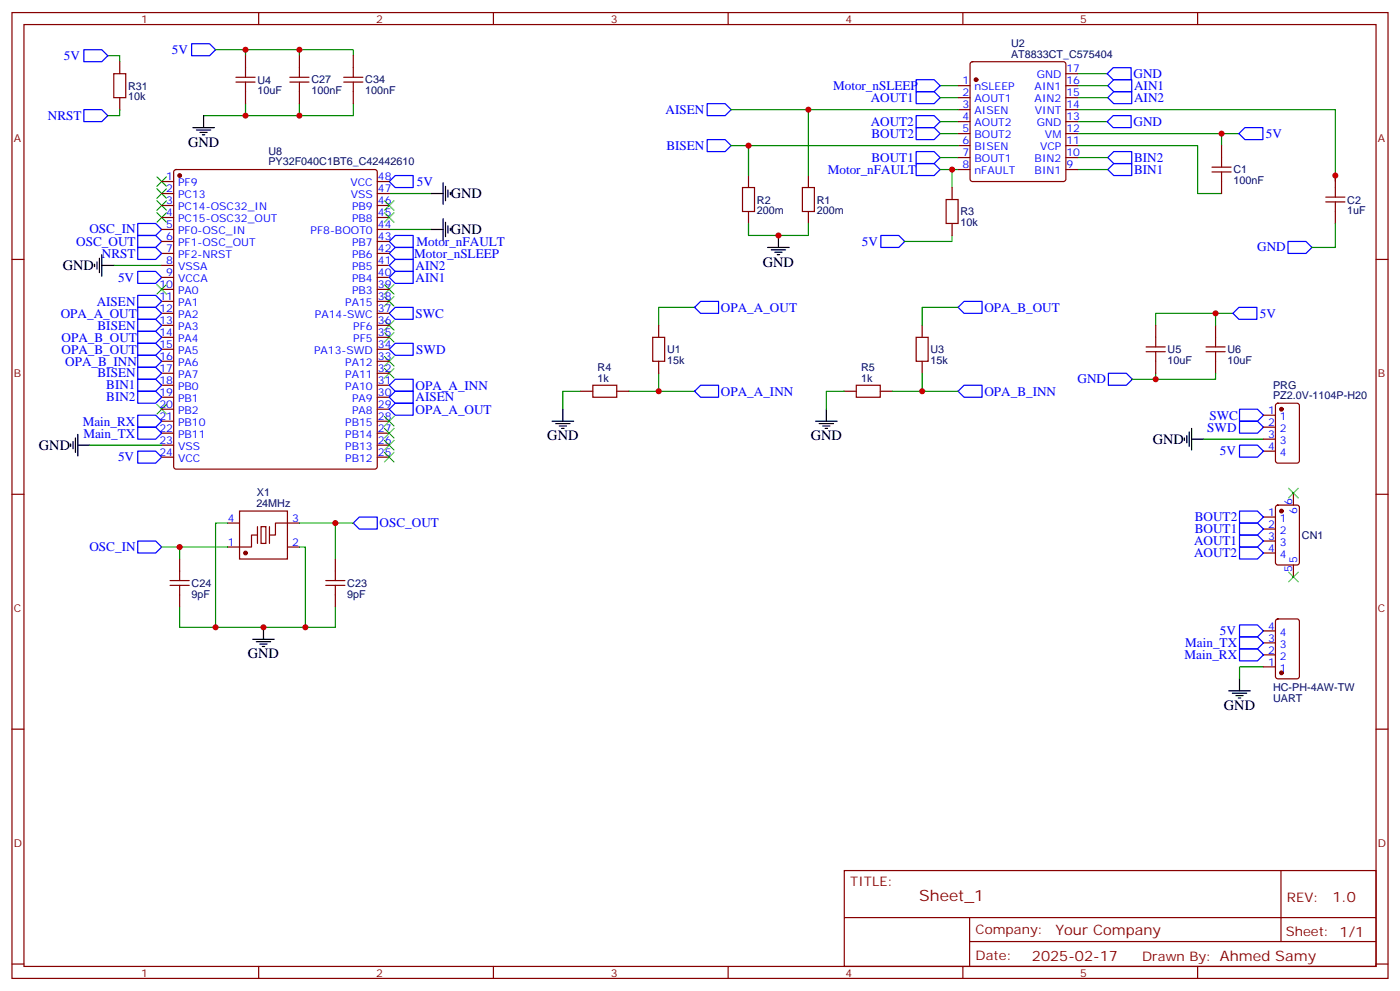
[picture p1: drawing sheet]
<svg xmlns="http://www.w3.org/2000/svg" width="412mm" height="292mm" viewBox="0 0 412 292" stroke-linecap="round" stroke-linejoin="round" font-family="sans-serif">
<g fill="none" stroke="#870000" stroke-width=".35">
<path d="M3.5 3.7h405.4v284.3h-405.4zM7.1 7.2h398.2v277.3h-398.2zM35.3 18.2v3.5M72.3 16.4v6.4M76.2 3.7v3.5M88.2 16.4v6.4M104.1 16.4v6.4M145.3 3.7v3.5M214.5 3.7v3.5M283.6 3.7v3.5M286 18.4l.5-.2h26.8l.5 .2 .2 .5v33.8l-.3 .5-.4 .2h-26.8l-.5-.2-.2-.5v-33.8zM352.8 3.7v3.5"/>
<path d="M33.5 21.7h3.5v7.1h-3.5zM35.3 28.8v3.5M69.5 22.8h5.6M69.5 24.2h5.6M72.3 24.2v6.3M85.4 22.8h5.6M85.4 24.2h5.6M88.2 24.2v6.3M101.2 22.8h5.7M101.2 24.2h5.7M104.1 24.2v6.3M282.2 25.2h3.6"/>
<path d="M282.2 28.8h3.6M282.2 32.3h3.6M282.2 35.8h3.6M282.2 39.3h3.6M314 25.2h3.5M314 28.8h3.5M314 32.3h3.5M314 35.8h3.5M314 39.3h3.5M314 21.7h3.5M47.6 53.4h3.6M47.6 57h3.6"/>
<path d="M51.4 50.1l.5-.2h58.5l.5 .2 .2 .5v86.8l-.2 .5-.5 .2h-58.5l-.5-.2-.2-.5v-86.8zM111.1 53.4h3.6M111.1 57h3.6M218.7 55.2h3.5v7.1h-3.5zM220.5 51.7v3.5M236.4 55.2h3.5v7.1h-3.5zM238.1 51.7v3.5M278.7 58.7h3.5v7.1h-3.5zM280.5 55.2v3.5M282.2 42.9h3.6M282.2 46.4h3.6M282.2 49.9h3.6"/>
<path d="M314 42.9h3.5M314 46.4h3.5M314 49.9h3.5M357 49.2h5.7M357 50.6h5.7M359.8 42.9v6.3M359.8 50.6v6.4M390.5 58h5.7M390.5 59.4h5.7M393.3 51.7v6.3M393.3 59.4v6.4M3.5 76.4h3.6"/>
<path d="M47.6 60.5h3.6M47.6 64h3.6M47.6 67.6h3.6M47.6 71.1h3.6M47.6 74.6h3.6M47.6 78.1h3.6M111.1 60.5h3.6M111.1 64h3.6M111.1 67.6h3.6M111.1 71.1h3.6M111.1 74.6h3.6M111.1 78.1h3.6"/>
<path d="M220.5 62.3v3.5M238.1 62.3v3.5M280.5 65.8v3.5M405.3 76.4h3.6M47.6 81.7h3.6M47.6 85.2h3.6M47.6 88.7h3.6M47.6 92.3h3.6M47.6 95.8h3.6M47.6 99.3h3.6M111.1 81.7h3.6M111.1 85.2h3.6"/>
<path d="M111.1 88.7h3.6M111.1 92.3h3.6M111.1 95.8h3.6M111.1 99.3h3.6M192.3 99.3h3.5v7.1h-3.5zM194 95.8v3.5M269.9 99.3h3.5v7.1h-3.5zM271.6 95.8v3.5M340.4 95.8v6.3M358.1 95.8v6.3M47.6 102.8h3.6M47.6 106.4h3.6"/>
<path d="M47.6 109.9h3.6M47.6 113.4h3.6M47.6 116.9h3.6M111.1 102.8h3.6M111.1 106.4h3.6M111.1 109.9h3.6M111.1 113.4h3.6M111.1 116.9h3.6M171.1 115.2h3.5M174.6 113.4h7.1v3.5h-7.1zM181.7 115.2h3.5M194 106.4v3.5"/>
<path d="M248.7 115.2h3.5M252.2 113.4h7.1v3.5h-7.1zM259.3 115.2h3.5M271.6 106.4v3.5M337.6 102.1h5.7M337.6 103.5h5.7M340.4 103.5v6.4M355.2 102.1h5.7M355.2 103.5h5.7M358.1 103.5v6.4M375.9 118.9l.5-.2h5.7l.6 .4 .1 16.5-.5 .7h-5.9l-.6-.4-.1-16.5zM47.6 120.5h3.6"/>
<path d="M47.6 124h3.6M47.6 127.5h3.6M47.6 131.1h3.6M47.6 134.6h3.6M111.1 120.5h3.6M111.1 124h3.6M111.1 127.5h3.6M111.1 131.1h3.6M111.1 134.6h3.6M372.2 122.2h3.5M372.2 125.8h3.5M372.2 129.3h3.5"/>
<path d="M372.2 132.8h3.5M3.5 145.5h3.6M67 154h3.6M70.6 150.5h14.1v14.1h-14.1zM75.8 157.5h-1.7v3.5h-7.1M75.8 155v5M76.9 155h1.4v5h-1.4zM79.4 155v5M88.2 154h-7.1v3.5h-1.7M372.2 152.2h3.5M372.2 155.8h3.5M372.2 159.3h3.5"/>
<path d="M375.9 148.9l.5-.2h5.7l.6 .4 .1 16.5-.5 .7h-5.9l-.6-.4-.1-16.5zM381 145.2v3.5M405.3 145.5h3.6M50.1 170.9h5.6M50.1 172.3h5.6M52.9 164.6v6.3M52.9 172.3v6.4M84.7 161h3.5M96 170.9h5.6M96 172.3h5.6M98.8 164.6v6.3M98.8 172.3v6.4"/>
<path d="M372.2 162.8h3.5M381 166.3v3.6M372.2 196.3h3.5M372.2 192.8h3.5M372.2 189.3h3.5M372.2 185.7h3.5M375.9 182.4l.5-.2h5.7l.6 .4 .1 16.5-.5 .7h-5.9l-.6-.4-.1-16.5zM3.5 214.7h3.6M405.3 214.7h3.6M248.7 256.3h156.6v28.2h-156.6zM377.3 256.3v20.9M248.7 270.1h156.5"/>
<path d="M285.6 277.2h119.6M285.6 270.1v14.2M3.5 283.8h3.6M76.2 284.5v3.5M145.3 284.5v3.5M214.5 284.5v3.5M283.6 284.5v3.5M352.8 284.5v3.5M405.3 283.8h3.6"/>
</g>
<g fill="none" stroke="#00f" stroke-width=".35">
<path d="M24.7 14.6h5.3l1.7 1.8-1.7 1.8h-5.3zM56.4 12.9h5.3l1.8 1.7-1.8 1.8h-5.3zM24.7 32.3h5.3l1.7 1.7-1.7 1.8h-5.3zM208.3 30.5h5.3l1.8 1.8-1.8 1.7h-5.3zM269.9 23.5h5.3l1.7 1.7-1.7 1.8h-5.3zM269.9 27h5.3l1.7 1.8-1.7 1.7h-5.3zM269.9 34h5.3l1.7 1.8-1.7 1.8h-5.3zM269.9 37.6h5.3l1.7 1.7-1.7 1.8h-5.3zM326.1 21.7l1.8-1.8h5.3v3.6h-5.3zM326.1 35.8l1.8-1.8h5.3v3.6h-5.3zM326.3 25.2l1.8-1.7h5.3v3.5h-5.3zM326.3 28.8l1.8-1.8h5.3v3.5h-5.3z"/>
<path d="M366.7 37.6h5.3v3.5h-5.3l-1.8-1.8zM116.4 51.7h5.3v3.5h-5.3l-1.7-1.8zM208.3 41.1h5.3l1.8 1.8-1.8 1.7h-5.3zM269.9 48.2h5.3l1.7 1.7-1.7 1.8h-5.3zM269.9 44.6h5.3l1.7 1.8-1.7 1.8h-5.3zM326.3 46.4l1.8-1.8h5.3v3.6h-5.3zM328.1 48.2h5.3v3.5h-5.3l-1.8-1.8zM40.6 69.3h5.3l1.7 1.8-1.7 1.7h-5.3zM40.6 65.8h5.3l1.7 1.8-1.7 1.7h-5.3zM40.6 79.9h5.3l1.7 1.8-1.7 1.7h-5.3zM40.6 72.8h5.3l1.7 1.8-1.7 1.8h-5.3zM116.4 69.3h5.3v3.5h-5.3l-1.7-1.7z"/>
<path d="M116.4 72.8h5.3v3.6h-5.3l-1.7-1.8zM116.4 79.9h5.3v3.5h-5.3l-1.7-1.7zM116.4 76.4h5.3v3.5h-5.3l-1.7-1.8zM259.5 69.3h5.3l1.7 1.8-1.7 1.7h-5.3zM379.4 71.1h5.3l1.8 1.7-1.8 1.8h-5.3zM40.6 87h5.3l1.7 1.7-1.7 1.8h-5.3zM40.6 90.5h5.3l1.7 1.8-1.7 1.7h-5.3zM40.6 94h5.3l1.7 1.8-1.7 1.7h-5.3zM40.6 97.5h5.3l1.7 1.8-1.7 1.8h-5.3zM116.4 90.5h5.3v3.5h-5.3l-1.7-1.7zM206.4 88.7h5.3v3.6h-5.3l-1.8-1.8zM282.2 90.5l1.8-1.8h5.3v3.6h-5.3z"/>
<path d="M364.9 90.5h5.3v3.5h-5.3l-1.7-1.7zM40.6 108.1h5.3l1.7 1.8-1.7 1.8h-5.3zM40.6 111.7h5.3l1.7 1.7-1.7 1.8h-5.3zM40.6 115.2h5.3l1.7 1.7-1.7 1.8h-5.3zM40.6 101.1h5.3l1.7 1.7-1.7 1.8h-5.3zM40.6 104.6h5.3l1.7 1.8-1.7 1.7h-5.3zM114.7 102.8l1.7-1.7h5.3v3.5h-5.3zM116.4 115.2h5.3v3.5h-5.3l-1.7-1.8zM116.4 118.7h5.3v3.5h-5.3l-1.7-1.7zM116.4 111.7h5.3v3.5h-5.3l-1.7-1.8zM206.4 113.4h5.3v3.5h-5.3l-1.8-1.7zM282.2 115.2l1.8-1.8h5.3v3.5h-5.3z"/>
<path d="M326.5 109.9h5.3l1.8 1.8-1.8 1.7h-5.3zM40.6 132.8h5.3l1.7 1.8-1.7 1.7h-5.3zM40.6 125.8h5.3l1.7 1.7-1.7 1.8h-5.3zM40.6 122.2h5.3l1.7 1.8-1.7 1.8h-5.3zM365.1 120.5h5.3l1.8 1.7-1.8 1.8h-5.3zM365.1 124h5.3l1.8 1.8-1.8 1.7h-5.3zM365.1 131.1h5.3l1.8 1.7-1.8 1.8h-5.3zM40.6 159.3h5.3l1.7 1.7-1.7 1.8h-5.3zM105.8 152.2h5.3v3.6h-5.3l-1.7-1.8zM365.1 150.5h5.3l1.8 1.7-1.8 1.8h-5.3zM365.1 157.5h5.3l1.8 1.8-1.8 1.7h-5.3zM365.1 154h5.3l1.8 1.8-1.8 1.7h-5.3z"/>
<path d="M365.1 161h5.3l1.8 1.8-1.8 1.8h-5.3zM365.1 184h5.3l1.8 1.7-1.8 1.8h-5.3zM365.1 187.5h5.3l1.8 1.8-1.8 1.7h-5.3zM365.1 191h5.3l1.8 1.8-1.8 1.8h-5.3z"/>
</g>
<g fill="none" stroke="#000" stroke-width=".35">
<path d="M56.8 37.6h6.3M57.9 38.3h4.2M58.9 39h2.1M59.6 39.7h.7M60 34v3.6M127 57h3.5M130.5 53.8v6.3M131.2 54.9v4.2M131.9 55.9v2.1M132.6 56.6v.7M27.9 77.8v.7M28.6 77.1v2.1"/>
<path d="M29.3 76v4.3M30 78.1h3.5M30 75v6.3M127 67.6h3.5M130.5 64.4v6.3M131.2 65.4v4.3M131.9 66.5v2.1M132.6 67.2v.7M226.1 72.8h6.4M227.2 73.6h4.2M228.2 74.3h2.2M229 75h.7"/>
<path d="M229.3 69.3v3.5M20.8 130.7v.7M21.5 130v2.1M22.2 128.9v4.3M22.9 131.1h3.6M22.9 127.9v6.3M162.6 124h6.4M163.7 124.7h4.2M164.7 125.4h2.2M165.5 126.1h.7M165.8 120.5v3.5M240.2 124h6.4"/>
<path d="M241.3 124.7h4.2M242.4 125.4h2.1M243.1 126.1h.7M243.4 120.5v3.5M348.9 128.9v.7M349.6 128.2v2.2M350.3 127.2v4.2M351 129.3h3.5M351 126.1v6.4M74.4 188.2h6.4M75.5 188.9h4.2M76.6 189.6h2.1"/>
<path d="M77.3 190.3h.7M77.6 184.7v3.5M365.1 199.8v3.6M361.9 203.4h6.4M363 204.1h4.2M364.1 204.8h2.1M364.8 205.5h.7"/>
</g>
<g fill="none" stroke="#008700" stroke-width=".35">
<path d="M31.7 16.4h3.6v1.8M63.5 14.6h40.6v1.8M72.3 14.6v1.8M88.2 14.6v1.8M35.3 32.3v1.7h-3.6M72.3 30.5v3.5M88.2 30.5v3.5M104.1 30.5v3.5h-44.1M215.2 32.3h67M238.1 32.3v19.4M276.9 35.8h5.3M276.9 39.3h5.3"/>
<path d="M276.9 25.2h5.3M276.9 28.8h5.3M317.5 32.3h75.8v21.1M317.5 35.8h8.8M317.5 21.7h8.8M317.5 39.3h47.6M317.5 25.2h8.8M317.5 28.8h8.8M359.8 39.3v3.6M114.7 57h12.3M215.2 42.9h67M220.5 42.9v8.8"/>
<path d="M276.9 49.9h5.3M276.9 46.4h5.3M280.5 49.9v5.3M317.5 42.9h35.3v14.1h7M317.5 49.9h8.8M317.5 46.4h8.8M33.5 78.1h14.1M114.7 67.6h12.3M220.5 65.8v3.5h17.6v-3.5M280.5 69.3v1.8h-14.2M393.3 65.8v7h-7M204.6 90.5h-10.6v5.3"/>
<path d="M282.2 90.5h-10.6v5.3M358.1 92.3v3.5M363.4 92.3h-23v3.5M171.1 115.2h-5.3v5.3M185.2 115.2h8.8M194 109.9v5.3h10.6M248.7 115.2h-5.3v5.3M262.8 115.2h8.8M271.6 109.9v5.3h10.6M340.4 109.9v1.8h-7M358.1 109.9v1.8h-17.7M26.5 131.1h21.1"/>
<path d="M354.5 129.3h17.7M67 154h-3.5v30.7M88.2 154h15.9M98.8 154v10.6M47.6 161h19.4M52.9 178.7v6h45.9v-6M52.9 161v3.6M88.2 161h1.8v23.7M372.2 196.3h-7.1v3.5"/>
</g>
<g fill="#870000" stroke="#870000" stroke-width=".35">
<circle cx="377.5" cy="198.1" r=".53"/>
<circle cx="377.5" cy="120.5" r=".53"/>
<circle cx="287.5" cy="23.5" r=".53"/>
<circle cx="377.5" cy="150.5" r=".53"/>
<circle cx="72.3" cy="162.8" r=".53"/>
<circle cx="52.9" cy="51.7" r=".53"/>
</g>
<g fill="none" stroke="#3c3" stroke-width=".35">
<path d="M46.2 55.6l2.8 2.8M46.2 59.1l2.8 2.8M46.2 52l2.8 2.9M49 55.6l-2.8 2.8M49 59.1l-2.8 2.8M49 52l-2.8 2.9M113.2 59.1l2.9 2.8M116.1 59.1l-2.9 2.8M46.2 62.6l2.8 2.8M49 62.6l-2.8 2.8M113.2 62.6l2.9 2.8M116.1 62.6l-2.9 2.8"/>
<path d="M46.2 83.8l2.8 2.8M49 83.8l-2.8 2.8M113.2 94.4l2.9 2.8M113.2 83.8l2.9 2.8M113.2 87.3l2.9 2.8M113.2 97.9l2.9 2.8M116.1 94.4l-2.9 2.8M116.1 83.8l-2.9 2.8M116.1 87.3l-2.9 2.8M116.1 97.9l-2.9 2.8M46.2 119.1l2.8 2.8M49 119.1l-2.8 2.8"/>
<path d="M113.2 105l2.9 2.8M113.2 108.5l2.9 2.8M116.1 105l-2.9 2.8M116.1 108.5l-2.9 2.8M113.2 122.6l2.9 2.8M113.2 126.1l2.9 2.8M113.2 129.6l2.9 2.9M113.2 133.2l2.9 2.8M116.1 122.6l-2.9 2.8M116.1 126.1l-2.9 2.8M116.1 129.6l-2.9 2.9M116.1 133.2l-2.9 2.8"/>
<path d="M379.6 143.8l2.8 2.8M382.4 143.8l-2.8 2.8M379.6 168.5l2.8 2.8M382.4 168.5l-2.8 2.8"/>
</g>
<g fill="#c00">
<circle cx="280.5" cy="49.9" r=".88"/>
<circle cx="359.8" cy="39.3" r=".88"/>
<circle cx="98.8" cy="154" r=".88"/>
<circle cx="52.9" cy="161" r=".88"/>
<circle cx="77.6" cy="184.7" r=".88"/>
<circle cx="90" cy="184.7" r=".88"/>
<circle cx="63.5" cy="184.7" r=".88"/>
<circle cx="88.2" cy="34" r=".88"/>
<circle cx="72.3" cy="34" r=".88"/>
<circle cx="88.2" cy="14.6" r=".88"/>
<circle cx="72.3" cy="14.6" r=".88"/>
<circle cx="238.1" cy="32.3" r=".88"/>
<circle cx="220.5" cy="42.9" r=".88"/>
<circle cx="229.3" cy="69.3" r=".88"/>
<circle cx="271.6" cy="115.2" r=".88"/>
<circle cx="194" cy="115.2" r=".88"/>
<circle cx="393.3" cy="51.7" r=".88"/>
<circle cx="358.1" cy="92.3" r=".88"/>
<circle cx="340.4" cy="111.7" r=".88"/>
</g>
<text font-size="4.6" fill="#800" x="270.8" y="265.3">Sheet_1</text>
<g font-size="4.2">
<text x="55.4" y="43.2">GND</text>
<text x="132.8" y="58.4">GND</text>
<text x="132.8" y="69">GND</text>
<text x="18.5" y="79.6">GND</text>
<text x="224.7" y="78.5">GND</text>
<text x="161.2" y="129.6">GND</text>
<text x="238.8" y="129.6">GND</text>
<text x="339.5" y="130.7">GND</text>
<text x="11.5" y="132.5">GND</text>
<text x="73" y="193.9">GND</text>
<text x="360.5" y="209">GND</text>
</g>
<g font-size="4.2" fill="#800">
<text x="392.5" y="265.6">1.0</text>
<text x="310.9" y="275.1">Your Company</text>
<text x="304" y="282.9">2025-02-17</text>
</g>
<g font-size="3.9" fill="#00f">
<text x="18.8" y="17.5">5V</text>
<text x="50.6" y="15.9">5V</text>
<text x="333.9" y="22.9">GND</text>
<text x="245.4" y="26.5">Motor_nSLEEP</text>
<text x="334.1" y="26.5">AIN1</text>
<text x="14.1" y="35.3">NRST</text>
<text x="196.1" y="33.5">AISEN</text>
<text x="256.5" y="30">AOUT1</text>
<text x="334.1" y="30">AIN2</text>
<text x="256.5" y="37.1">AOUT2</text>
<text x="256.7" y="40.6">BOUT2</text>
<text x="333.9" y="37">GND</text>
<text x="372.9" y="40.6">5V</text>
<text x="196.3" y="44.1">BISEN</text>
<text x="256.7" y="47.6">BOUT1</text>
<text x="334.1" y="47.6">BIN2</text>
<text x="243.8" y="51.2">Motor_nFAULT</text>
<text x="334.1" y="51.2">BIN1</text>
<text x="122.8" y="54.7">5V</text>
<text x="26.4" y="68.7">OSC_IN</text>
<text x="22.5" y="72.4">OSC_OUT</text>
<text x="30" y="75.9">NRST</text>
<text x="122" y="75.9">Motor_nSLEEP</text>
<text x="122.7" y="72.3">Motor_nFAULT</text>
<text x="253.9" y="72.3">5V</text>
<text x="370.3" y="74">GND</text>
<text x="34.8" y="82.9">5V</text>
<text x="122.4" y="82.9">AIN1</text>
<text x="122.4" y="79.4">AIN2</text>
<text x="28.5" y="90">AISEN</text>
<text x="17.9" y="93.5">OPA_A_OUT</text>
<text x="122.4" y="93.5">SWC</text>
<text x="212.4" y="91.8">OPA_A_OUT</text>
<text x="290" y="91.8">OPA_B_OUT</text>
<text x="371.1" y="93.5">5V</text>
<text x="18.1" y="100.6">OPA_B_OUT</text>
<text x="28.7" y="97">BISEN</text>
<text x="18.1" y="104.1">OPA_B_OUT</text>
<text x="19.2" y="107.6">OPA_B_INN</text>
<text x="122.6" y="104.1">SWD</text>
<text x="28.7" y="111.1">BISEN</text>
<text x="317.4" y="112.8">GND</text>
<text x="31.3" y="114.7">BIN1</text>
<text x="31.3" y="118.2">BIN2</text>
<text x="122.4" y="118.2">AISEN</text>
<text x="122.4" y="114.7">OPA_A_INN</text>
<text x="212.4" y="116.5">OPA_A_INN</text>
<text x="290" y="116.4">OPA_B_INN</text>
<text x="24.4" y="125.3">Main_RX</text>
<text x="122.4" y="121.7">OPA_A_OUT</text>
<text x="356.3" y="123.5">SWC</text>
<text x="24.6" y="128.8">Main_TX</text>
<text x="355.6" y="127">SWD</text>
<text x="34.8" y="135.8">5V</text>
<text x="359.3" y="134.1">5V</text>
<text x="111.8" y="155.3">OSC_OUT</text>
<text x="352" y="153.5">BOUT2</text>
<text x="351.7" y="160.5">AOUT1</text>
<text x="352" y="157">BOUT1</text>
<text x="26.4" y="162.2">OSC_IN</text>
<text x="351.7" y="164.1">AOUT2</text>
<text x="349.1" y="190.5">Main_TX</text>
<text x="359.3" y="187">5V</text>
<text x="348.9" y="194.1">Main_RX</text>
</g>
<g font-size="3.9" fill="#800">
<text x="250.5" y="260.9">TITLE:</text>
<text x="379.1" y="265.6">REV:</text>
<text x="287.4" y="275.1">Company:</text>
<text x="378.7" y="275.7">Sheet: 1/1</text>
<text x="287.4" y="282.8">Date:</text>
<text x="336.4" y="282.8">Drawn By: Ahmed Samy</text>
</g>
<g font-size="3.2" fill="#800">
<text x="41.6" y="6.7">1</text>
<text x="110.8" y="6.7">2</text>
<text x="179.9" y="6.7">3</text>
<text x="249.1" y="6.7">4</text>
<text x="318.2" y="6.7">5</text>
<text x="4.1" y="41.8">A</text>
<text x="405.9" y="41.8">A</text>
<text x="4.1" y="110.9">B</text>
<text x="405.9" y="110.9">B</text>
<text x="4.1" y="180.1">C</text>
<text x="405.9" y="180.1">C</text>
<text x="4.1" y="249.2">D</text>
<text x="405.9" y="249.2">D</text>
<text x="41.6" y="287.5">1</text>
<text x="110.8" y="287.5">2</text>
<text x="179.9" y="287.5">3</text>
<text x="249.1" y="287.5">4</text>
<text x="318.2" y="287.5">5</text>
</g>
<g font-size="3.2" fill="#000080">
<text x="297.8" y="16.9">AT8833CT_C575404</text>
<text x="297.8" y="13.7">U2</text>
<text x="37.7" y="29.5">10k</text>
<text x="37.7" y="26.4">R31</text>
<text x="75.8" y="27.8">10uF</text>
<text x="75.8" y="24.6">U4</text>
<text x="91.7" y="27.8">100nF</text>
<text x="91.7" y="24.6">C27</text>
<text x="107.6" y="27.8">100nF</text>
<text x="107.6" y="24.6">C34</text>
<text x="79" y="45.5">U8</text>
<text x="79" y="48.7">PY32F040C1BT6_C42442610</text>
<text x="363.4" y="51">C1</text>
<text x="223" y="59.9">R2</text>
<text x="240.6" y="59.9">R1</text>
<text x="363.4" y="54.2">100nF</text>
<text x="396.9" y="59.9">C2</text>
<text x="223" y="63">200m</text>
<text x="240.6" y="63">200m</text>
<text x="282.9" y="63.4">R3</text>
<text x="396.9" y="63">1uF</text>
<text x="282.9" y="66.6">10k</text>
<text x="196.5" y="107.2">15k</text>
<text x="196.5" y="104">U1</text>
<text x="274.1" y="107.2">15k</text>
<text x="274.1" y="104">U3</text>
<text x="344" y="107.2">10uF</text>
<text x="344" y="104">U5</text>
<text x="361.6" y="107.2">10uF</text>
<text x="361.6" y="104">U6</text>
<text x="176" y="112.4">1k</text>
<text x="176" y="109.1">R4</text>
<text x="253.7" y="112.4">1k</text>
<text x="253.7" y="109.1">R5</text>
<text x="375" y="117.6">PZ2.0V-1104P-H20</text>
<text x="375" y="114.4">PRG</text>
<text x="75.5" y="149.2">24MHz</text>
<text x="75.7" y="146">X1</text>
<text x="383.5" y="158.6">CN1</text>
<text x="56.4" y="172.8">C24</text>
<text x="102.3" y="172.8">C23</text>
<text x="56.4" y="175.9">9pF</text>
<text x="102.3" y="175.9">9pF</text>
<text x="375" y="203.5">HC-PH-4AW-TW</text>
<text x="375" y="206.6">UART</text>
</g>
<g font-size="3.2" fill="#00f">
<text x="305.4" y="23.1">GND</text>
<text x="314.1" y="21.3">17</text>
<text x="283.6" y="24.9">1</text>
<text x="283.6" y="28.4">2</text>
<text x="287.1" y="26.6">nSLEEP</text>
<text x="304.8" y="26.6">AIN1</text>
<text x="314.1" y="28.4">15</text>
<text x="314.1" y="24.9">16</text>
<text x="283.6" y="31.9">3</text>
<text x="283.6" y="35.5">4</text>
<text x="287.1" y="30.2">AOUT1</text>
<text x="287.1" y="33.7">AISEN</text>
<text x="304.8" y="30.2">AIN2</text>
<text x="304.8" y="33.7">VINT</text>
<text x="314.1" y="35.5">13</text>
<text x="314.1" y="31.9">14</text>
<text x="283.6" y="39">5</text>
<text x="287.1" y="37.2">AOUT2</text>
<text x="287.1" y="40.7">BOUT2</text>
<text x="305.4" y="37.2">GND</text>
<text x="307.8" y="40.7">VM</text>
<text x="314.1" y="39">12</text>
<text x="283.6" y="42.5">6</text>
<text x="283.6" y="46">7</text>
<text x="287.1" y="44.3">BISEN</text>
<text x="287.1" y="47.8">BOUT1</text>
<text x="304.8" y="47.8">BIN2</text>
<text x="306.4" y="44.3">VCP</text>
<text x="314.1" y="46">10</text>
<text x="314.1" y="42.5">11</text>
<text x="49" y="53.1">1</text>
<text x="111.3" y="53.1">48</text>
<text x="283.6" y="49.6">8</text>
<text x="287.1" y="51.3">nFAULT</text>
<text x="304.8" y="51.3">BIN1</text>
<text x="314.1" y="49.6">9</text>
<text x="49" y="56.6">2</text>
<text x="52.5" y="54.9">PF9</text>
<text x="52.5" y="58.4">PC13</text>
<text x="103.2" y="54.9">VCC</text>
<text x="103.3" y="58.4">VSS</text>
<text x="111.3" y="56.6">47</text>
<text x="49" y="60.1">3</text>
<text x="49" y="63.7">4</text>
<text x="52.5" y="61.9">PC14-OSC32_IN</text>
<text x="52.5" y="65.4">PC15-OSC32_OUT</text>
<text x="103.7" y="65.4">PB8</text>
<text x="103.7" y="61.9">PB9</text>
<text x="111.3" y="63.7">45</text>
<text x="111.3" y="60.1">46</text>
<text x="49" y="67.2">5</text>
<text x="49" y="70.7">6</text>
<text x="52.5" y="69">PF0-OSC_IN</text>
<text x="91.5" y="69">PF8-BOOT0</text>
<text x="111.3" y="70.7">43</text>
<text x="111.3" y="67.2">44</text>
<text x="49" y="74.3">7</text>
<text x="49" y="77.8">8</text>
<text x="52.5" y="72.5">PF1-OSC_OUT</text>
<text x="52.5" y="76">PF2-NRST</text>
<text x="103.7" y="76">PB6</text>
<text x="103.7" y="72.5">PB7</text>
<text x="111.3" y="77.8">41</text>
<text x="111.3" y="74.3">42</text>
<text x="49" y="81.3">9</text>
<text x="52.5" y="79.6">VSSA</text>
<text x="52.5" y="83.1">VCCA</text>
<text x="103.7" y="83.1">PB4</text>
<text x="103.7" y="79.6">PB5</text>
<text x="111.3" y="81.3">40</text>
<text x="46.9" y="84.8">10</text>
<text x="46.9" y="88.4">11</text>
<text x="52.5" y="86.6">PA0</text>
<text x="103.7" y="86.6">PB3</text>
<text x="111.3" y="88.4">38</text>
<text x="111.3" y="84.8">39</text>
<text x="46.9" y="91.9">12</text>
<text x="46.9" y="95.4">13</text>
<text x="52.5" y="90.1">PA1</text>
<text x="52.5" y="93.7">PA2</text>
<text x="92.7" y="93.7">PA14-SWC</text>
<text x="101.7" y="90.1">PA15</text>
<text x="111.3" y="95.4">36</text>
<text x="111.3" y="91.9">37</text>
<text x="46.9" y="99">14</text>
<text x="52.5" y="97.2">PA3</text>
<text x="52.5" y="100.7">PA4</text>
<text x="104.1" y="100.7">PF5</text>
<text x="104.1" y="97.2">PF6</text>
<text x="111.3" y="99">35</text>
<text x="46.9" y="102.5">15</text>
<text x="46.9" y="106">16</text>
<text x="52.5" y="104.2">PA5</text>
<text x="52.5" y="107.8">PA6</text>
<text x="92.5" y="104.2">PA13-SWD</text>
<text x="101.7" y="107.8">PA12</text>
<text x="111.3" y="106">33</text>
<text x="111.3" y="102.5">34</text>
<text x="46.9" y="109.5">17</text>
<text x="46.9" y="113.1">18</text>
<text x="52.5" y="111.3">PA7</text>
<text x="101.7" y="111.3">PA11</text>
<text x="111.3" y="113.1">31</text>
<text x="111.3" y="109.5">32</text>
<text x="46.9" y="116.6">19</text>
<text x="52.5" y="114.8">PB0</text>
<text x="52.5" y="118.4">PB1</text>
<text x="101.7" y="114.8">PA10</text>
<text x="103.7" y="118.4">PA9</text>
<text x="111.3" y="116.6">30</text>
<text x="46.9" y="120.1">20</text>
<text x="46.9" y="123.6">21</text>
<text x="52.5" y="121.9">PB2</text>
<text x="52.5" y="125.4">PB10</text>
<text x="101.7" y="125.4">PB15</text>
<text x="103.7" y="121.9">PA8</text>
<text x="111.3" y="123.6">28</text>
<text x="111.3" y="120.1">29</text>
<text x="373.5" y="121.9">1</text>
<text x="373.5" y="125.4">2</text>
<text x="377" y="123.6">1</text>
<text x="46.9" y="127.2">22</text>
<text x="46.9" y="130.7">23</text>
<text x="52.5" y="128.9">PB11</text>
<text x="101.7" y="128.9">PB14</text>
<text x="111.3" y="130.7">26</text>
<text x="111.3" y="127.2">27</text>
<text x="373.5" y="128.9">3</text>
<text x="377" y="127.2">2</text>
<text x="377" y="130.7">3</text>
<text x="46.9" y="134.2">24</text>
<text x="52.5" y="132.5">VSS</text>
<text x="52.5" y="136">VCC</text>
<text x="101.7" y="136">PB12</text>
<text x="101.7" y="132.5">PB13</text>
<text x="111.3" y="134.2">25</text>
<text x="373.5" y="132.5">4</text>
<text x="377" y="134.2">4</text>
<text x="380.6" y="148.7" transform="rotate(-90 380.6 148.7)">6</text>
<text x="67.1" y="153.6">4</text>
<text x="86.1" y="153.6">3</text>
<text x="373.5" y="151.9">1</text>
<text x="373.5" y="155.4">2</text>
<text x="377" y="153.6">1</text>
<text x="382.1" y="151.4" transform="rotate(-90 382.1 151.4)">6</text>
<text x="67.1" y="160.7">1</text>
<text x="86.1" y="160.7">2</text>
<text x="373.5" y="158.9">3</text>
<text x="377" y="157.2">2</text>
<text x="377" y="160.7">3</text>
<text x="373.5" y="162.5">4</text>
<text x="377" y="164.2">4</text>
<text x="382.1" y="165.6" transform="rotate(-90 382.1 165.6)">5</text>
<text x="380.6" y="168.3" transform="rotate(-90 380.6 168.3)">5</text>
<text x="373.5" y="185.4">4</text>
<text x="373.5" y="188.9">3</text>
<text x="377" y="190.7">3</text>
<text x="377" y="187.1">4</text>
<text x="373.5" y="196">1</text>
<text x="373.5" y="192.4">2</text>
<text x="377" y="197.7">1</text>
<text x="377" y="194.2">2</text>
</g>
</svg>
